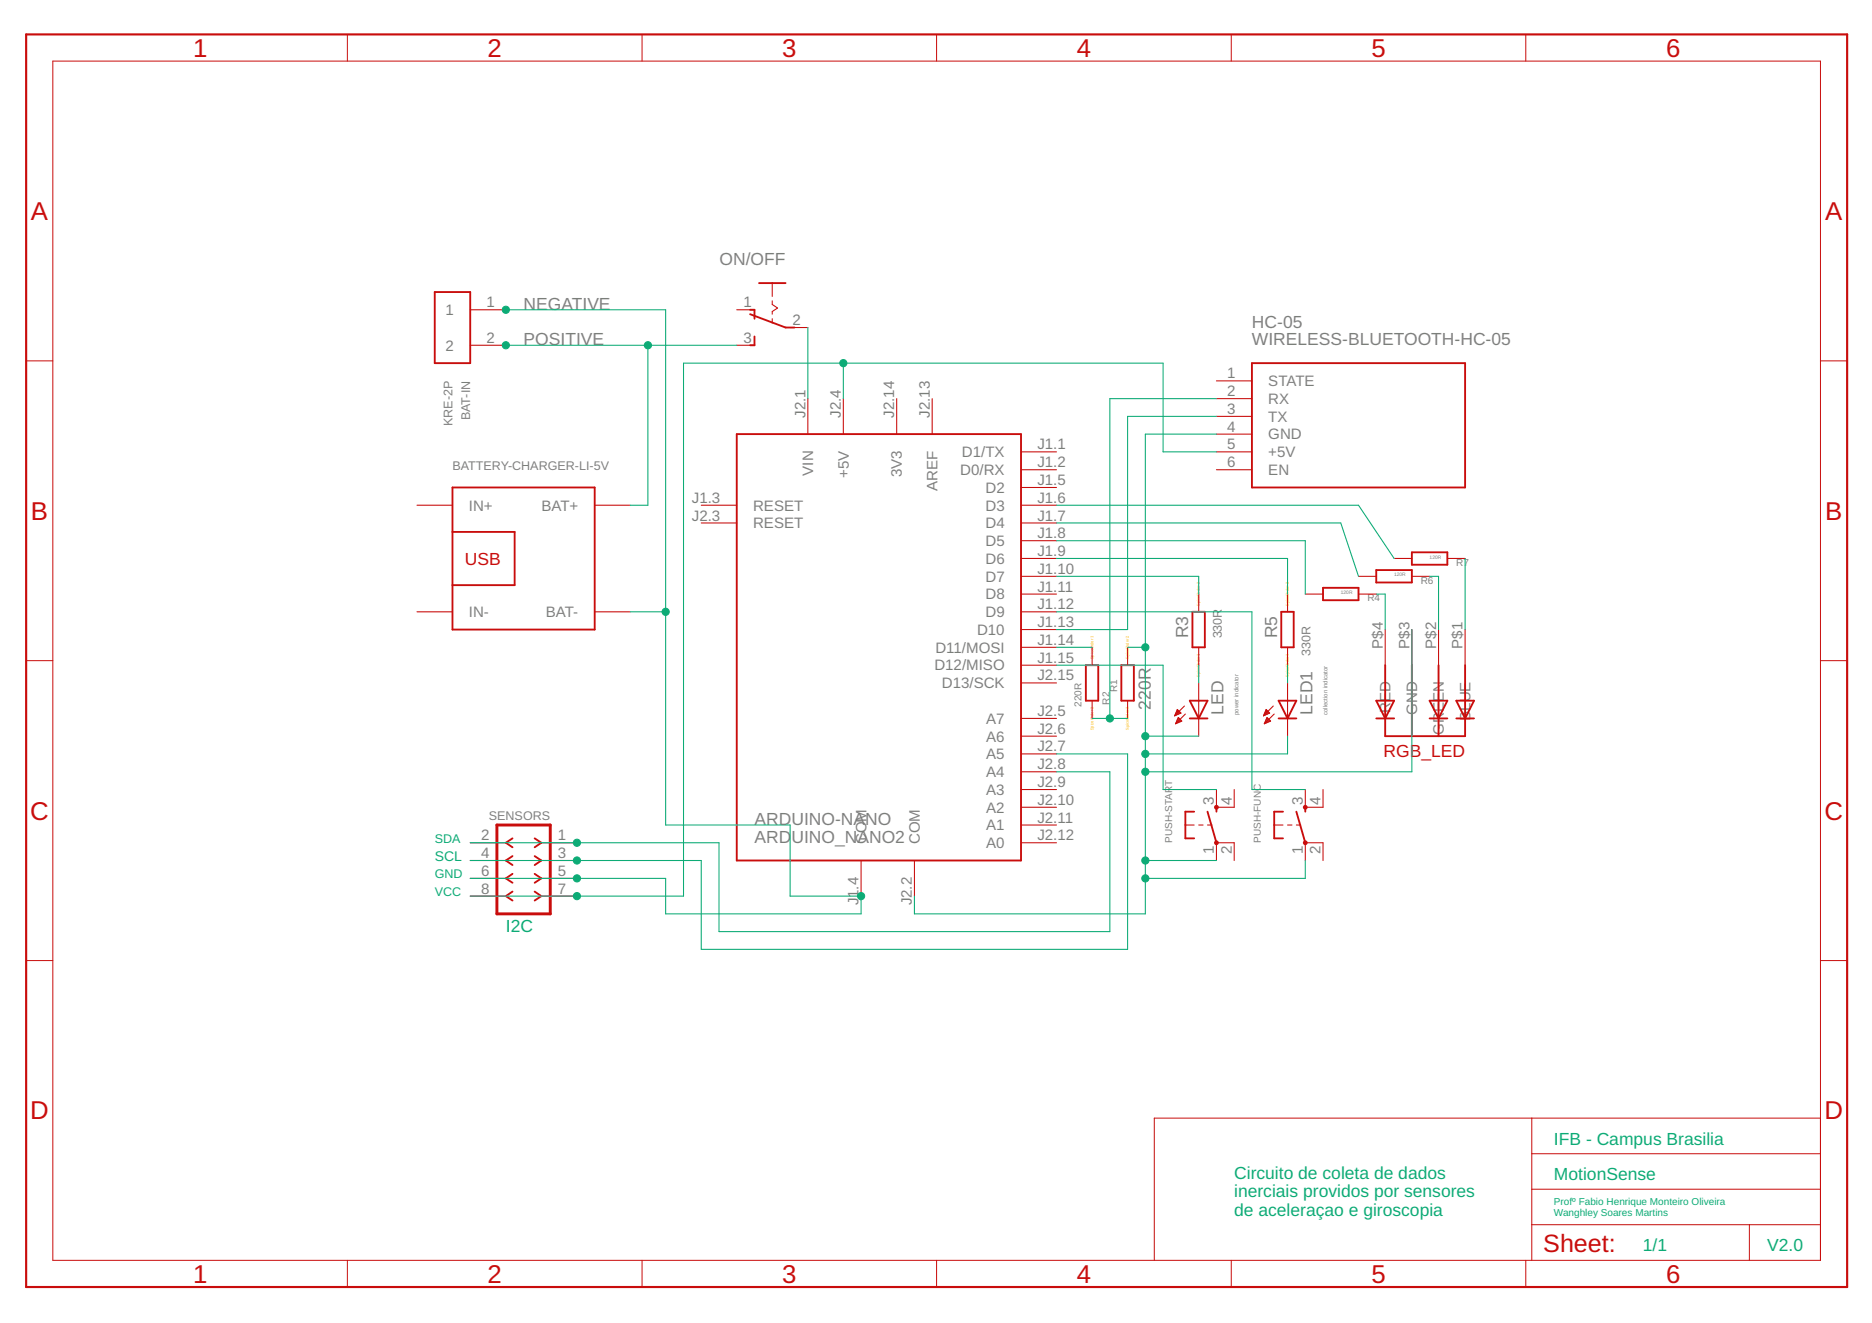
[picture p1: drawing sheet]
<svg xmlns="http://www.w3.org/2000/svg" width="297mm" height="210mm" viewBox="0 0 297 210" stroke-linecap="round" stroke-linejoin="round" font-family="sans-serif">
<g fill="none" stroke="#c90d0c" stroke-width=".17">
<path d="M74.6 49.1h5.7M74.6 54.8h5.7M116.9 49.1h2.8M116.9 54.8h2.8M122.5 44.9v2.1M122.5 47.7v.6l.9 .6-.9 .5v.4M122.5 50.6v.7M125.4 52h2.8M128.2 63.2v5.7M133.8 63.2v5.7M142.3 63.2v5.7M147.9 63.2v5.7"/>
<path d="M162 71.7h5.6M162 74.5h5.6M162 77.3h5.6M193 60.4h5.6M193 63.2h5.6M193 66.1h5.6M193 68.9h5.6M193 71.7h5.6M193 74.5h5.6M66.2 80.2h5.6M66.2 97.1h5.6M94.4 80.2h5.6"/>
<path d="M94.4 97.1h5.6M111.3 80.2h5.6M111.3 83h5.6M162 80.2h5.6M162 97.1h5.6M162 83h5.6M162 85.8h5.6M162 88.6h5.6M162 91.4h5.6M162 94.3h5.6M162 99.9h5.6M190.2 94.3v2.8"/>
<path d="M204.3 94.3v2.8M207.1 94.3h2.8M215.6 91.4h2.8M215.6 94.3h2.8M219.8 99.9v5.6M221.2 88.6h2.8M224 91.4h2.8M224 99.9v5.6M228.3 99.9v5.6M229.7 88.6h2.8M232.5 99.9v5.6M162 114h5.6"/>
<path d="M162 102.7h5.6M162 105.5h5.6M162 116.8h5.6M162 119.6h5.6M162 108.4h5.6M173.3 102.7v2.8M173.3 111.2v2.8M178.9 102.7v2.8M178.9 111.2v2.8M186.4 113.6h.1M186.5 113.4h.2M186.5 113.3h.5"/>
<path d="M186.5 114.8h.1M186.6 113.2h.7M186.6 114.7h.3M186.6 113h.7M186.7 114.5h.6M186.7 112.9h.4M186.7 114.4h.8M186.8 112.7h.2M186.8 114.2h.6M186.8 112.6h.1M186.8 112.6l.6 .5-1 .5zM186.8 114.1h.4"/>
<path d="M186.9 114h.2M187.5 114.4l-.5-.6-.5 1M187.5 114.4l-1 .4M187.9 112l-1.5 1.6M188.1 113.3l-1.6 1.5M190.2 102.7v2.8M190.2 108.4v8.4M200.5 113.6h.1M200.6 113.4h.2M200.6 113.3h.5M200.6 114.8h.1M200.7 113.2h.7"/>
<path d="M200.7 114.7h.3M200.7 113h.6M200.8 114.5h.5M200.8 112.9h.4M200.8 114.4h.8M200.9 112.7h.2M200.9 114.2h.6M200.9 112.6h.1M200.9 112.6l.6 .5-1 .5zM200.9 114.1h.4M201 114h.2M201.6 114.4l-.6-.6-.4 1"/>
<path d="M201.6 114.4l-1 .4M202 112l-1.5 1.6M202.2 113.3l-1.6 1.5M204.3 102.7v2.8M204.3 108.4v8.4M74.6 133.7h5.7M74.6 136.5h5.7M74.6 139.4h5.7M85.9 133.7h5.6M85.9 136.5h5.6M85.9 139.4h5.6M136.6 136.5v5.7"/>
<path d="M145.1 136.5v5.7M162 130.9h5.6M162 128.1h5.6M162 133.7h5.6M162 122.4h5.6M162 125.3h5.6M188.1 130.9h1.4M190.2 130.9h.7M191.6 130.9h.7M193 125.3v2.8h2.8v-2.8M193 136.5v-2.8h2.8v2.8M202.2 130.9h1.4"/>
<path d="M204.3 130.9h.7M205.7 130.9h.7M207.1 125.3v2.8h2.8v-2.8M207.1 136.5v-2.8h2.8v2.8M74.6 142.2h5.7M85.9 142.2h5.6"/>
</g>
<g fill="none" stroke="#c90d0c" stroke-width=".3">
<path d="M69 46.3h5.6v11.3h-5.6zM119 49.8l5.7 2.2h1.4M119 49.1h.7v1.5M119.7 53.4v1.4h-.7M120.4 44.9h4.3M198.6 57.6h33.9v19.7h-33.9zM71.8 77.3h22.6v22.6h-22.6zM116.9 68.9h45.1v67.6h-45.1zM71.8 84.4h9.9v8.4h-9.9M189.2 97.1h2v5.6h-2zM203.3 97.1h2v5.6h-2zM209.9 93.3h5.7v1.9h-5.7z"/>
<path d="M218.4 90.4h5.6v2h-5.6zM224 87.6h5.7v2h-5.7zM172.3 105.5h2v5.7h-2zM177.9 105.5h2v5.7h-2zM188.8 111.2h2.8l-1.4 2.8zM188.8 114h2.8M202.9 114h2.8M202.9 111.2h2.8l-1.4 2.8zM218.4 114h2.8M218.4 111.2h2.8l-1.4 2.8zM219.8 105.5v11.3h12.7v-11.3M224 105.5v11.3"/>
<path d="M226.8 114h2.9M226.8 111.2h2.9l-1.4 2.8zM228.3 105.5v11.3M231.1 114h2.8M231.1 111.2h2.8l-1.4 2.8zM81.3 135.8l-1 .7 1 .7M81.3 133l-1 .7 1 .7M81.3 138.6l-1 .8 1 .7M84.8 133l1.1 .7-1.1 .7M84.8 135.8l1.1 .7-1.1 .7M84.8 138.6l1.1 .8-1.1 .7M189.5 128.8h-1.4v4.2h1.4"/>
<path d="M191.6 128.8l1.4 4.9M193 128.1v.7M203.6 128.8h-1.4v4.2h1.4M205.7 128.8l1.4 4.9M207.1 128.1v.7M81.3 141.5l-1 .7 1 .7M84.8 141.5l1.1 .7-1.1 .7"/>
</g>
<g fill="none" stroke="#c90d0c" stroke-width=".47">
<path d="M78.8 130.9h8.5v14.1h-8.5z"/>
<circle cx="193" cy="133.7" r=".15"/>
<circle cx="193" cy="128.1" r=".15"/>
<circle cx="207.1" cy="133.7" r=".15"/>
<circle cx="207.1" cy="128.1" r=".15"/>
</g>
<g fill="none" stroke="#c90d0c" stroke-width=".16">
<path d="M8.4 9.7h280.5v190.3h-280.5zM55.1 5.5v4.2M101.9 5.5v4.2M148.6 5.5v4.2M195.4 5.5v4.2M242.1 5.5v4.2M4.1 57.3h4.3M288.9 57.3h4.2M4.1 104.8h4.3M288.9 104.8h4.2M4.1 152.4h4.3M288.9 152.4h4.2"/>
<path d="M243.1 177.4v22.6M288.9 177.4h-105.7v22.6M55.1 200v4.2M101.9 200v4.2M148.6 200v4.2M195.4 200v4.2M242.1 200v4.2M243.1 194.3h45.8M243.1 188.7h45.8M243.1 183h45.8M277.6 194.3v5.7"/>
</g>
<path d="M4.1 5.5h289v198.7h-289z" fill="none" stroke="#c90d0c" stroke-width=".34"/>
<g fill="none" stroke="#0dab76" stroke-width=".17">
<path d="M80.3 49.1h25.3v81.8h19.8v11.3h11.2v2.8h-31v-5.6h-31M80.3 54.8h36.6M102.8 54.8v25.4h-2.8M128.2 52v11.2M133.8 57.6v5.6M193 71.7h-8.4v-14.1h-76.1v84.6h-33.9M193 68.9h-11.3v76.1h-36.6v-2.8M193 66.1h-14.1v33.8h-11.3M193 63.2h-16.9v50.8M100 97.1h5.6M167.6 88.6h36.7v5.7M167.6 85.8h39.5v8.5"/>
<path d="M167.6 91.4h22.6v2.9M167.6 97.1h31v28.2h8.5M167.6 80.2h48l5.6 8.4M167.6 83h45.1l2.9 8.4M218.4 94.3h1.4v5.6M224 99.9v22.5h-42.3M226.8 91.4h1.5v8.5M232.5 88.6v11.3M167.6 105.5h17v19.8h8.4M167.6 102.7h5.7M167.6 119.6h11.3v31h-67.6v-14.1h-36.7M173.3 114h5.6"/>
<path d="M178.9 102.7h2.8M181.7 116.8h8.5M190.2 105.5v2.9M204.3 116.8v2.8h-22.6M204.3 105.5v2.9M167.6 122.4h8.5v25.4h-62v-14.1h-39.5M181.7 136.5h11.3M207.1 136.5v2.9h-25.4"/>
</g>
<g fill="#0dab76" stroke="#0dab76" stroke-width=".16">
<circle cx="133.8" cy="57.6" r=".57"/>
<circle cx="91.5" cy="142.2" r=".57"/>
<circle cx="181.7" cy="102.7" r=".57"/>
<circle cx="181.7" cy="116.8" r=".57"/>
<circle cx="181.7" cy="136.5" r=".57"/>
<circle cx="181.7" cy="119.6" r=".57"/>
<circle cx="181.7" cy="139.4" r=".57"/>
<circle cx="181.7" cy="122.4" r=".57"/>
<circle cx="176.1" cy="114" r=".57"/>
<circle cx="91.5" cy="136.5" r=".57"/>
<circle cx="91.5" cy="133.7" r=".57"/>
<circle cx="105.6" cy="97.1" r=".57"/>
<circle cx="91.5" cy="139.4" r=".57"/>
<circle cx="80.3" cy="49.1" r=".57"/>
<circle cx="136.6" cy="142.2" r=".57"/>
<circle cx="102.8" cy="54.8" r=".57"/>
<circle cx="80.3" cy="54.8" r=".57"/>
</g>
<g font-size="4.1" fill="#c90d0c">
<text x="30.6" y="9">1</text>
<text x="77.4" y="9">2</text>
<text x="124.1" y="9">3</text>
<text x="170.9" y="9">4</text>
<text x="217.6" y="9">5</text>
<text x="264.4" y="9">6</text>
<text x="4.9" y="34.9">A</text>
<text x="289.6" y="34.9">A</text>
<text x="4.9" y="82.5">B</text>
<text x="289.6" y="82.5">B</text>
<text x="4.8" y="130">C</text>
<text x="289.5" y="130">C</text>
<text x="4.8" y="177.6">D</text>
<text x="289.5" y="177.6">D</text>
<text x="30.6" y="203.5">1</text>
<text x="77.4" y="203.5">2</text>
<text x="124.1" y="203.5">3</text>
<text x="170.9" y="203.5">4</text>
<text x="217.6" y="203.5">5</text>
<text x="264.4" y="203.5">6</text>
</g>
<text font-size="4" fill="#c90d0c" x="244.9" y="198.7">Sheet:</text>
<g font-size="2.8" fill="#808080">
<text x="114.2" y="42.1">ON/OFF</text>
<text x="83.1" y="49.2">NEGATIVE</text>
<text x="198.7" y="52">HC-05</text>
<text x="83.1" y="54.8">POSITIVE</text>
<text x="198.7" y="54.8">WIRELESS-BLUETOOTH-HC-05</text>
<text x="188.5" y="101.3" transform="rotate(-90 188.5 101.3)">R3</text>
<text x="202.6" y="101.3" transform="rotate(-90 202.6 101.3)">R5</text>
<text x="182.6" y="112.6" transform="rotate(-90 182.6 112.6)">220R</text>
<text x="194.1" y="113.4" transform="rotate(-90 194.1 113.4)">LED</text>
<text x="208.2" y="113.4" transform="rotate(-90 208.2 113.4)">LED1</text>
<text x="119.7" y="130.9">ARD</text>
<text x="125.6" y="130.9">UINO-NANO</text>
<text x="119.7" y="133.7">ARD</text>
<text x="125.6" y="133.7">UINO_NANO2</text>
</g>
<g font-size="2.8" fill="#c90d0c">
<text x="73.8" y="89.6">USB</text>
<text x="219.5" y="120.2">RGB_LED</text>
</g>
<g font-size="2.8" fill="#0dab76">
<text x="80.3" y="147.8">I2C</text>
<text x="246.6" y="181.6">IFB - Campus Brasilia</text>
<text x="195.8" y="187">Circuito de coleta de dados</text>
<text x="195.8" y="189.9">inerciais providos por sensores</text>
<text x="246.6" y="187.3">MotionSense</text>
<text x="195.8" y="192.9">de aceleraçao e giroscopia</text>
<text x="260.7" y="198.5">1/1</text>
<text x="280.4" y="198.5">V2.0</text>
</g>
<g font-size="2.4" fill="#808080">
<text x="70.7" y="50">1</text>
<text x="77.2" y="48.8">1</text>
<text x="118" y="48.8">1</text>
<text x="125.8" y="51.6">2</text>
<text x="70.7" y="55.6">2</text>
<text x="77.2" y="54.4">2</text>
<text x="118" y="54.4">3</text>
<text x="194.7" y="60">1</text>
<text x="194.7" y="62.9">2</text>
<text x="194.7" y="65.7">3</text>
<text x="201.2" y="61.3">STATE</text>
<text x="201.2" y="64.1">RX</text>
<text x="127.8" y="66.3" transform="rotate(-90 127.8 66.3)">J2.1</text>
<text x="133.4" y="66.3" transform="rotate(-90 133.4 66.3)">J2.4</text>
<text x="141.9" y="66.3" transform="rotate(-90 141.9 66.3)">J2.14</text>
<text x="147.5" y="66.3" transform="rotate(-90 147.5 66.3)">J2.13</text>
<text x="164.6" y="71.3">J1.1</text>
<text x="194.7" y="68.5">4</text>
<text x="194.7" y="71.3">5</text>
<text x="201.2" y="66.9">TX</text>
<text x="201.2" y="69.7">GND</text>
<text x="129" y="75.5" transform="rotate(-90 129 75.5)">VIN</text>
<text x="134.7" y="75.8" transform="rotate(-90 134.7 75.8)">+5V</text>
<text x="143.1" y="75.7" transform="rotate(-90 143.1 75.7)">3V3</text>
<text x="148.8" y="77.8" transform="rotate(-90 148.8 77.8)">AREF</text>
<text x="152.4" y="75.4">D0/RX</text>
<text x="152.6" y="72.5">D1/TX</text>
<text x="164.6" y="74.1">J1.2</text>
<text x="164.6" y="76.9">J1.5</text>
<text x="194.7" y="74.1">6</text>
<text x="201.2" y="72.5">+5V</text>
<text x="201.2" y="75.4">EN</text>
<text x="74.4" y="81">IN+</text>
<text x="85.9" y="81">BAT+</text>
<text x="109.8" y="79.8">J1.3</text>
<text x="109.8" y="82.6">J2.3</text>
<text x="119.5" y="81">RESET</text>
<text x="119.5" y="83.8">RESET</text>
<text x="156.4" y="78.2">D2</text>
<text x="156.4" y="81">D3</text>
<text x="156.4" y="83.8">D4</text>
<text x="164.6" y="79.8">J1.6</text>
<text x="164.6" y="82.6">J1.7</text>
<text x="156.4" y="86.6">D5</text>
<text x="156.4" y="89.5">D6</text>
<text x="164.6" y="85.4">J1.8</text>
<text x="164.6" y="88.2">J1.9</text>
<text x="156.4" y="92.3">D7</text>
<text x="156.4" y="95.1">D8</text>
<text x="164.6" y="91">J1.10</text>
<text x="164.6" y="93.9">J1.11</text>
<text x="74.4" y="97.9">IN-</text>
<text x="86.6" y="97.9">BAT-</text>
<text x="155" y="100.7">D10</text>
<text x="156.4" y="97.9">D9</text>
<text x="164.6" y="96.7">J1.12</text>
<text x="164.6" y="99.5">J1.13</text>
<text x="148.3" y="106.4">D12/MISO</text>
<text x="148.4" y="103.6">D11/MOSI</text>
<text x="164.6" y="102.3">J1.14</text>
<text x="164.6" y="105.1">J1.15</text>
<text x="164.6" y="108">J2.15</text>
<text x="219.4" y="102.9" transform="rotate(-90 219.4 102.9)">P$4</text>
<text x="223.6" y="102.9" transform="rotate(-90 223.6 102.9)">P$3</text>
<text x="227.9" y="102.9" transform="rotate(-90 227.9 102.9)">P$2</text>
<text x="232.1" y="102.9" transform="rotate(-90 232.1 102.9)">P$1</text>
<text x="149.4" y="109.2">D13/SCK</text>
<text x="164.6" y="113.6">J2.5</text>
<text x="220.6" y="113.2" transform="rotate(-90 220.6 113.2)">RED</text>
<text x="224.9" y="113.4" transform="rotate(-90 224.9 113.4)">GND</text>
<text x="156.5" y="114.8">A7</text>
<text x="156.5" y="117.6">A6</text>
<text x="164.6" y="116.4">J2.6</text>
<text x="164.6" y="119.2">J2.7</text>
<text x="229.1" y="116.6" transform="rotate(-90 229.1 116.6)">GREEN</text>
<text x="233.3" y="114.4" transform="rotate(-90 233.3 114.4)">BLUE</text>
<text x="156.5" y="120.5">A5</text>
<text x="156.5" y="123.3">A4</text>
<text x="164.6" y="122">J2.8</text>
<text x="164.6" y="124.9">J2.9</text>
<text x="156.5" y="126.1">A3</text>
<text x="156.5" y="128.9">A2</text>
<text x="156.5" y="131.7">A1</text>
<text x="164.6" y="127.7">J2.10</text>
<text x="164.6" y="130.5">J2.11</text>
<text x="192.6" y="127.7" transform="rotate(-90 192.6 127.7)">3</text>
<text x="195.4" y="127.7" transform="rotate(-90 195.4 127.7)">4</text>
<text x="206.7" y="127.7" transform="rotate(-90 206.7 127.7)">3</text>
<text x="209.5" y="127.7" transform="rotate(-90 209.5 127.7)">4</text>
<text x="76.3" y="133.3">2</text>
<text x="76.3" y="136.1">4</text>
<text x="88.5" y="133.3">1</text>
<text x="88.5" y="136.1">3</text>
<text x="137.5" y="133.9" transform="rotate(-90 137.5 133.9)">COM</text>
<text x="145.9" y="133.9" transform="rotate(-90 145.9 133.9)">COM</text>
<text x="156.5" y="134.6">A0</text>
<text x="164.6" y="133.3">J2.12</text>
<text x="192.6" y="135.4" transform="rotate(-90 192.6 135.4)">1</text>
<text x="195.4" y="135.4" transform="rotate(-90 195.4 135.4)">2</text>
<text x="206.7" y="135.4" transform="rotate(-90 206.7 135.4)">1</text>
<text x="209.5" y="135.4" transform="rotate(-90 209.5 135.4)">2</text>
<text x="76.3" y="139">6</text>
<text x="76.3" y="141.8">8</text>
<text x="88.5" y="139">5</text>
<text x="88.5" y="141.8">7</text>
<text x="136.2" y="143.7" transform="rotate(-90 136.2 143.7)">J1.4</text>
<text x="144.7" y="143.7" transform="rotate(-90 144.7 143.7)">J2.2</text>
</g>
<text font-size="2.2" fill="#0dab76" x="69" y="136.5">SCL</text>
<g font-size="2" fill="#808080">
<text x="71.8" y="67.6" transform="rotate(-90 71.8 67.6)">KRE-2P</text>
<text x="74.6" y="66.7" transform="rotate(-90 74.6 66.7)">BAT-IN</text>
<text x="71.8" y="74.5">BATTERY-CHARGER-LI-5V</text>
<text x="193.9" y="101.3" transform="rotate(-90 193.9 101.3)">330R</text>
<text x="208" y="104.1" transform="rotate(-90 208 104.1)">330R</text>
<text x="77.6" y="130.1">SENSORS</text>
</g>
<g font-size="2" fill="#0dab76">
<text x="69" y="133.7">SDA</text>
<text x="69" y="142.2">VCC</text>
<text x="69" y="139.4">GND</text>
</g>
<g font-size="1.6" fill="#808080">
<text x="231.1" y="89.8">R7</text>
<text x="217" y="95.4">R4</text>
<text x="225.4" y="92.6">R6</text>
<text x="171.6" y="112.1" transform="rotate(-90 171.6 112.1)">220R</text>
<text x="176.1" y="111.8" transform="rotate(-90 176.1 111.8)">R2</text>
<text x="177.3" y="109.8" transform="rotate(-90 177.3 109.8)">R1</text>
<text x="186" y="133.7" transform="rotate(-90 186 133.7)">PUSH-START</text>
<text x="200.1" y="133.7" transform="rotate(-90 200.1 133.7)">PUSH-FUNC</text>
</g>
<g font-size="1.6" fill="#0dab76">
<text x="246.6" y="191.2">Profº Fabio Henrique Monteiro Oliveira</text>
<text x="246.6" y="192.9">Wanghley Soares Martins</text>
</g>
<g font-size="1" fill="#808080">
<text x="196.5" y="113.4" transform="rotate(-90 196.5 113.4)">power indicator</text>
<text x="210.6" y="113.4" transform="rotate(-90 210.6 113.4)">collection indicator</text>
</g>
<g font-size=".8" fill="#808080">
<text x="226.8" y="88.6">120R</text>
<text x="212.7" y="94.3">120R</text>
<text x="221.2" y="91.4">120R</text>
</g>
<g font-size=".6" fill="#ffba08">
<text x="190.4" y="96.1" transform="rotate(-90 190.4 96.1)">SpiceOrder 2</text>
<text x="204.5" y="96.1" transform="rotate(-90 204.5 96.1)">SpiceOrder 2</text>
<text x="173.5" y="104.6" transform="rotate(-90 173.5 104.6)">SpiceOrder 1</text>
<text x="179.1" y="104.6" transform="rotate(-90 179.1 104.6)">SpiceOrder 2</text>
<text x="190.4" y="107.4" transform="rotate(-90 190.4 107.4)">SpiceOrder 1</text>
<text x="204.5" y="107.4" transform="rotate(-90 204.5 107.4)">SpiceOrder 1</text>
<text x="173.5" y="115.9" transform="rotate(-90 173.5 115.9)">SpiceOrder 2</text>
<text x="179.1" y="115.8" transform="rotate(-90 179.1 115.8)">SpiceOrder 1</text>
</g>
</svg>
